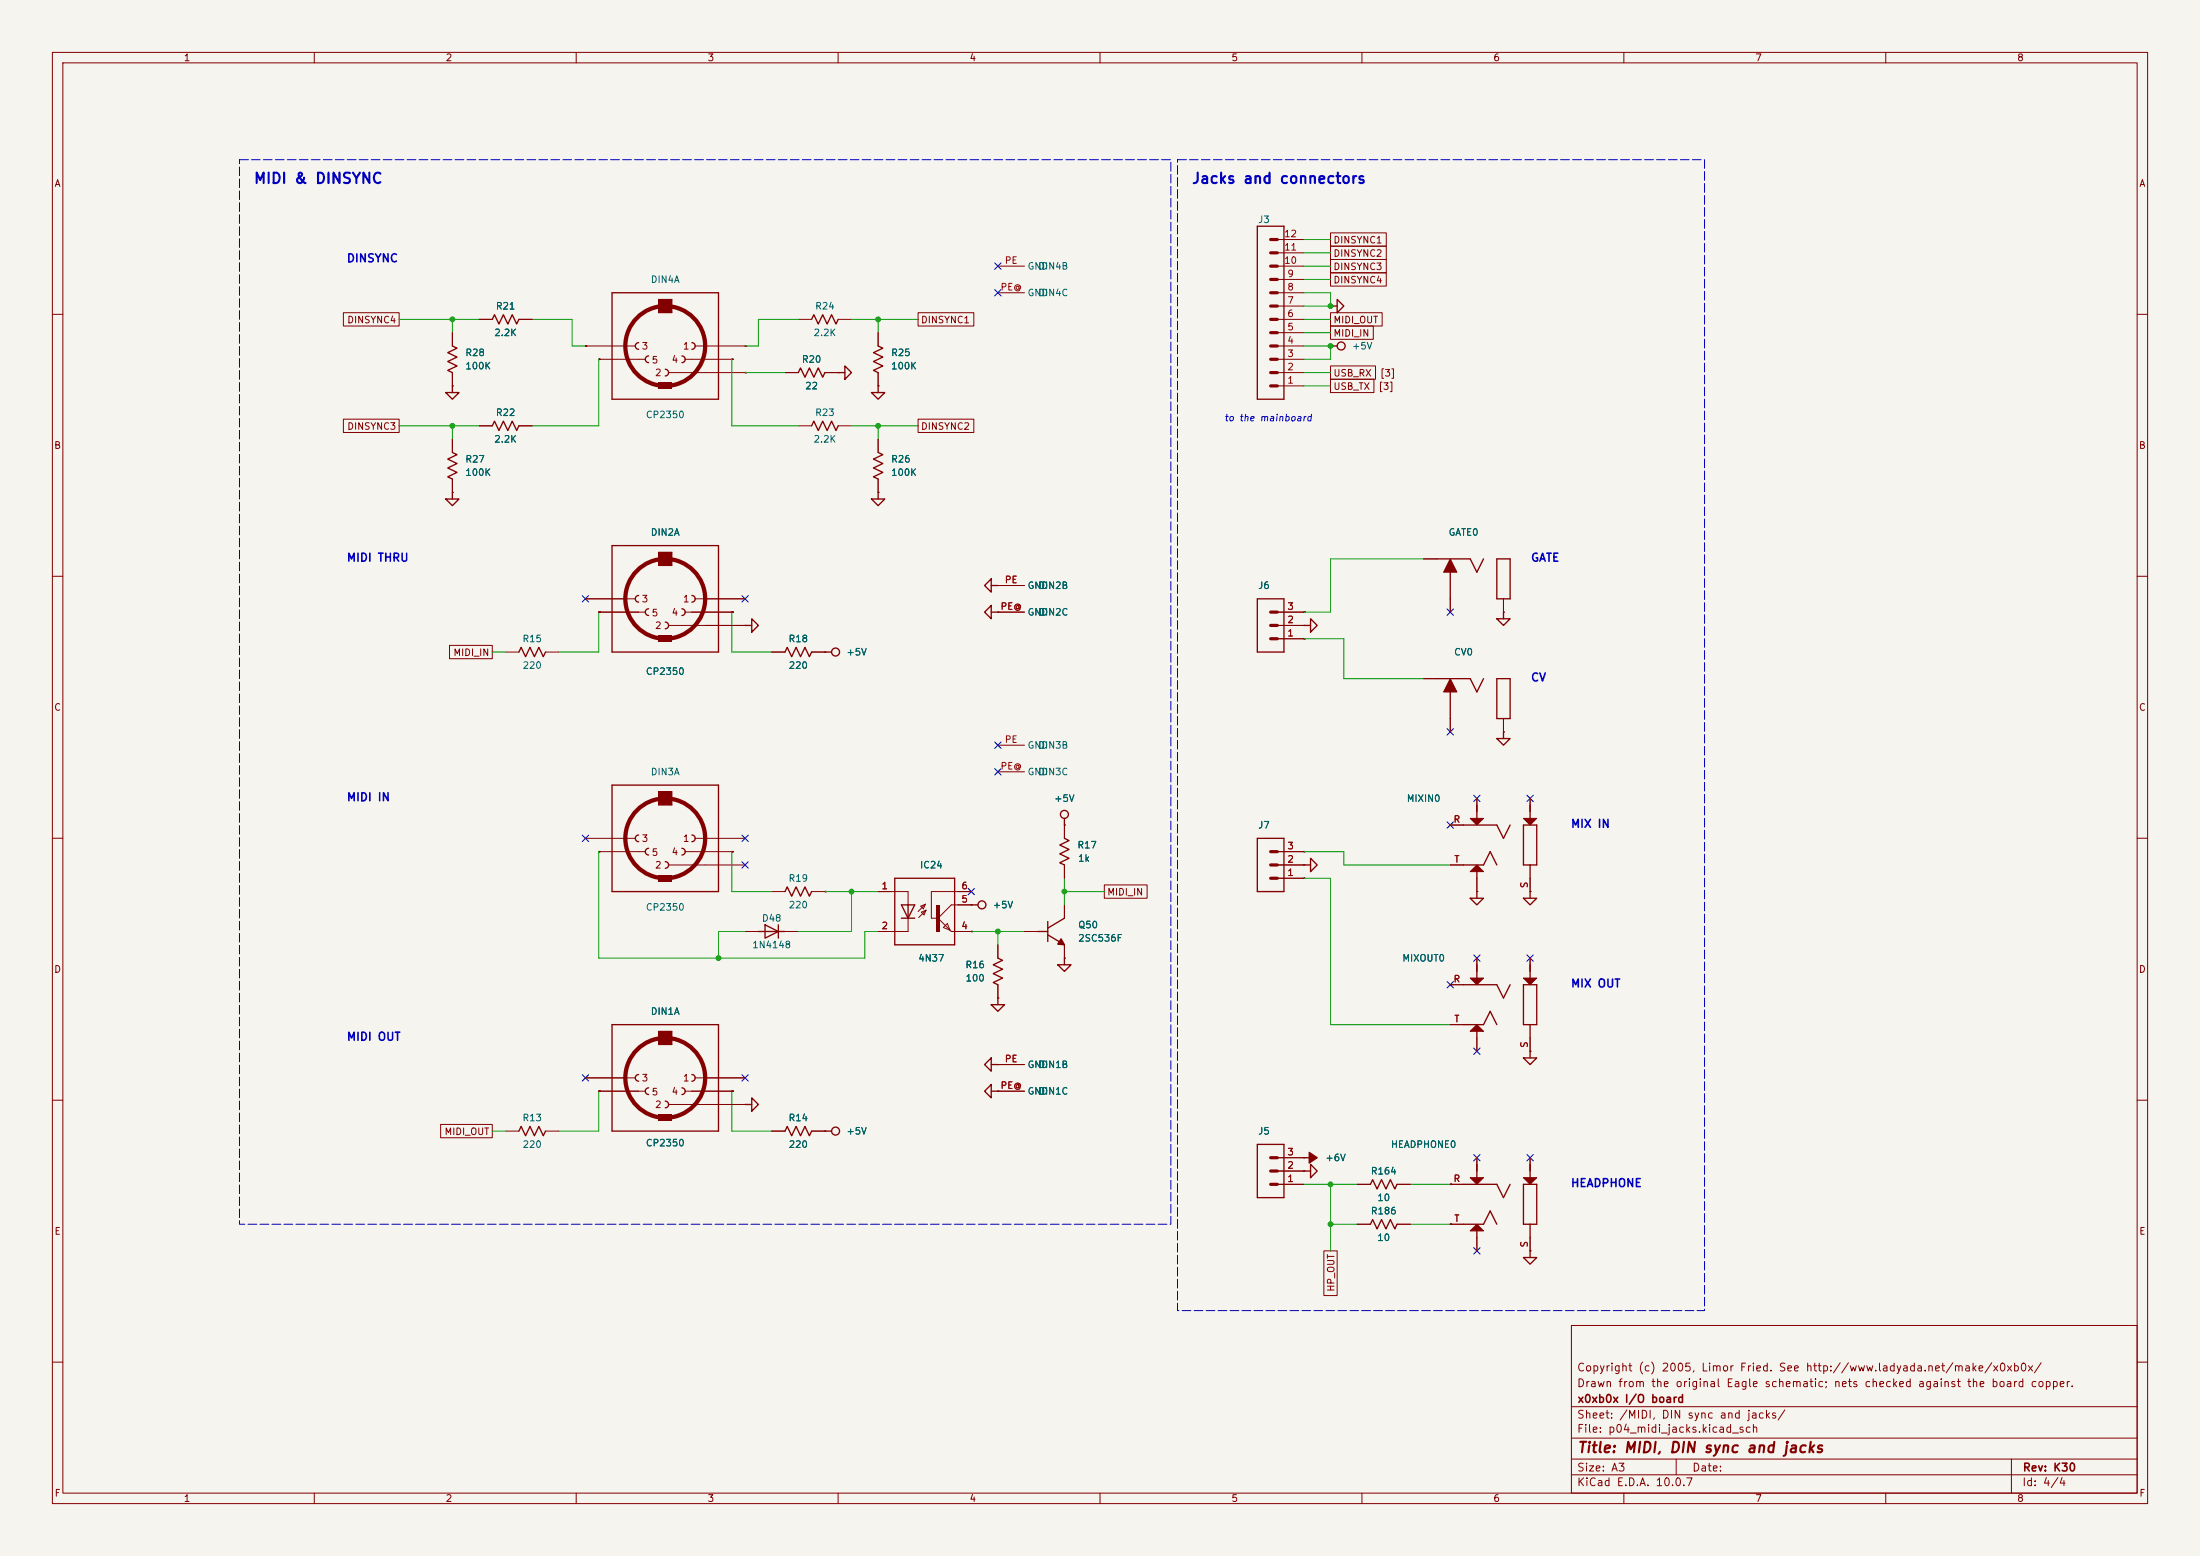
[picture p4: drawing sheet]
<svg xmlns="http://www.w3.org/2000/svg" width="420mm" height="297mm" viewBox="0 0 420 297" stroke-linecap="round" stroke-linejoin="round" font-family="sans-serif">
<path d="M0 0h420v297h-420z" fill="#f5f4ef" stroke="#f5f4ef" stroke-width=".19"/>
<g fill="none" stroke="#840000" stroke-width=".19">
<path d="M10 10h400v277h-400zM12 12h396v273h-396zM60 10v2M110 10v2M160 10v2M210 10v2M260 10v2M310 10v2M360 10v2M10 60h2M408 60h2M10 110h2"/>
<path d="M119.4 114.3h1.9M121.9 116.8h1.3M125.7 105.4h2.6M408 110h2M10 160h2M408 160h2M10 210h2M408 210h2M300 253h108v32h-108zM10 260h2M300 278.5h108M300 274.5h108"/>
<path d="M300 268.5h108M320 278.5v3M384 278.5v6.5M408 260h2M60 285v2M110 285v2M160 285v2M210 285v2M260 285v2M300 281.5h108M310 285v2M360 285v2"/>
</g>
<path d="M116.8 104.1v20.4h20.4M121.9 113.7a.63 .63 0 0 0-.6 .6 .63 .63 0 0 0 .6 .6M123.8 116.2a.64 .64 0 0 0-.6 .6 .64 .64 0 0 0 .6 .7" fill="none" stroke="#840000" stroke-width=".25"/>
<path d="M125.7 105.4h2.6v2.6h-2.6z" fill="#840000"/>
<path d="M125.7 105.4v2.6h2.6" fill="none" stroke="#840000" stroke-width=".19"/>
<path d="M125.7 121.3h2.6v1.3h-2.6z" fill="#840000"/>
<circle cx="127" cy="114.3" r="7.6" fill="none" stroke="#840000" stroke-width=".81"/>
<g fill="none" stroke="#840000" stroke-width=".25">
<path d="M85.1 74.9h2.5l-1.2 1.3zM86.4 66l.8 .5-1.7 .8 1.7 .9-1.7 .8 1.7 .9-1.7 .8 .9 .4M86.4 73.7v1.2M94 61l.4-.9 .8 1.7 .9-1.7 .8 1.7 .9-1.7 .8 1.7 .5-.8M116.8 104.1h20.4v20.4M127 118.7a.63 .63 0 0 1 .6 .7 .63 .63 0 0 1-.6 .6M130.2 116.2a.64 .64 0 0 1 .6 .6 .64 .64 0 0 1-.6 .7M132.1 113.7a.63 .63 0 0 1 .6 .6 .63 .63 0 0 1-.6 .6M240 114.3h5.1v10.2h-5.1zM248.9 119.4h1.3M250.2 118.1l1.3 1.3-1.3 1.3zM274.3 106.7h6.4l1.2 2.5 1.3-2.5"/>
<path d="M276.9 109.2v5.1M285.7 118.1h2.6l-1.3 1.3zM285.7 106.7h2.6v7.6h-2.6zM287 116.8v1.3M99.1 124.5l.4-.9 .8 1.7 .9-1.7 .8 1.7 .9-1.7 .8 1.7 .4-.8M274.3 129.5h6.4l1.2 2.6 1.3-2.6M276.9 132.1v5.1M285.7 129.5h2.6v7.7h-2.6zM287 139.7v1.3M203.2 156.2v1.3M279.4 157.5h6.3l1.3 2.5 1.3-2.5M281.9 153.7v2.5"/>
<path d="M285.7 141h2.6l-1.3 1.2zM290.8 157.5h2.6v7.6h-2.6zM292.1 153.7v2.5M172.1 172.7h2.5l-1.2 2.6zM172.1 175.3h2.5M173.4 172.7v2.6M182.2 167.6h-11.4v12.7h11.4M240 160h5.1v10.2h-5.1zM248.9 165.1h1.3M250.2 163.8l1.3 1.3-1.3 1.3zM279.4 165.1h3.8l1.3-2.5 1.2 2.5M280.7 171.5h2.5l-1.3 1.2z"/>
<path d="M281.9 166.4v1.2M281.9 170.2v1.3M290.8 171.5h2.6l-1.3 1.2zM292.1 165.1v2.5M292.1 170.2v1.3M201.9 184.2h2.6l-1.3 1.2zM203.2 182.9v1.3M240 218.4h5.1v10.2h-5.1zM290.8 201.9h2.6l-1.3 1.3zM292.1 200.7v1.2M248.9 223.5h1.3M248.9 221h1"/>
<path d="M250.2 222.2l1.3 1.3-1.3 1.3zM261.6 233.7l.4-.9 .9 1.8 .8-1.8 .9 1.8 .8-1.8 .9 1.8 .4-.9M261.6 226.1l.4-.9 .9 1.7 .8-1.7 .9 1.7 .8-1.7 .9 1.7 .4-.8M279.4 233.7h3.8l1.3-2.6 1.2 2.6M279.4 226.1h6.3l1.3 2.5 1.3-2.5M281.9 222.2v2.6M281.9 234.9v1.3M290.8 226.1h2.6v7.6h-2.6zM292.1 222.2v2.6M292.1 233.7v2.5M292.1 238.8v1.2M290.8 240h2.6l-1.3 1.3z"/>
<circle cx="203.2" cy="155.4" r=".76"/>
</g>
<g fill="none" stroke="#840000" stroke-width=".19">
<path d="M86.4 73.7h.1M86.4 63.5v2.5M86.4 71.1v2.6M91.4 61h2.6M99.1 61h2.5M111.8 114.3h7.6M114.3 116.8h7.6M127.6 119.4h14.6M128.3 105.4v2.6M130.8 116.8h8.9M132.7 114.3h9.5M243.8 119.4h5.1"/>
<path d="M243.8 116.8h5.1M248.9 119.4h.1M271.8 106.7h2.5M276.9 114.3v2.5M287 116.8h.1M287 114.3v2.5M96.5 124.5h2.6M104.1 124.5h2.6M243.8 121.9h5.1M271.8 129.5h2.5M276.9 137.2v2.5M287 139.7h.1"/>
<path d="M287 137.2v2.5M203.2 157.5h.1M276.9 157.5h2.5M281.9 152.4v2.5M292.1 152.4v2.5M170.2 170.2h3.2v2.5M173.4 175.3v2.5h-3.2M175.8 173l.9-.4-.4 .9zM175.9 174.1l.9-.4-.4 .9zM176.7 172.6l-1.4 1.4M176.8 173.7l-1.4 1.4M182.9 170.2h-5.1v5.1h1"/>
<path d="M243.8 165.1h5.1M243.8 167.6h5.1M243.8 162.6h5.1M248.9 165.1h.1M276.9 165.1h2.5M281.9 170.2h.1M281.9 167.6v2.6M292.1 170.2h.1M292.1 167.6v2.6M203.2 182.9h.1M292.1 200.7h.1M243.8 226.1h5.1"/>
<path d="M243.8 223.5h5.1M243.8 221h5.1M248.9 223.5h.1M248.9 221h.1M259.1 226.1h2.5M259.1 233.7h2.5M266.7 226.1h2.5M266.7 233.7h2.5M276.9 226.1h2.5M276.9 233.7h2.5M281.9 221v2.5M281.9 236.2v2.6"/>
<path d="M292.1 238.8h.1M292.1 221v2.5M292.1 236.2v2.6"/>
</g>
<g fill="#840000" stroke="#840000" stroke-width=".19">
<path d="M280.7 156.2h2.5l-1.3 1.3z"/>
<path d="M280.7 166.4l1.2-1.3 1.3 1.3z"/>
<path d="M290.8 156.2h2.6l-1.3 1.3z"/>
<path d="M276.9 106.7l1.2 2.5h-2.5z"/>
<path d="M276.9 129.5l1.2 2.6h-2.5z"/>
<path d="M280.7 224.8h2.5l-1.3 1.3z"/>
<path d="M280.7 234.9l1.2-1.2 1.3 1.2z"/>
<path d="M290.8 224.8h2.6l-1.3 1.3z"/>
</g>
<path d="M242.6 116.8h1.2M242.6 119.4h1.2M242.6 121.9h1.2M242.6 162.6h1.2M242.6 165.1h1.2M242.6 167.6h1.2M242.6 221h1.2M242.6 223.5h1.2M242.6 226.1h1.2" fill="none" stroke="#840000" stroke-width=".61"/>
<path d="M249.9 220l1.6 1-1.6 1z" fill="#840000" stroke="#840000" stroke-width=".25"/>
<path d="M178.7 172.7h.8v5.1h-.8z" fill="#840000"/>
<g fill="none" stroke="#840000" stroke-width=".19">
<path d="M190.5 55.9h5.1M190.5 50.8h5.1M254 58.4h.1M254 66h.1M125.7 151.1h2.6M190.5 142.2h5.1M190.5 147.3h5.1M119.4 160h1.9M121.9 162.6h1.3M142.2 177.8h2.6M147.3 170.2h2.6M149.9 177.8h2.5"/>
<path d="M154.9 170.2h2.6M167.6 177.8h2.6M167.6 170.2h2.6M180.1 177l.7-.7 .6 1.2zM182.9 170.2h2.5M185.4 172.7h-3.8l-2.5 2.6 2.5 2.5h3.8M276.9 188h2.5M276.9 195.6h2.5M281.9 182.9v2.5M281.9 198.1v2.6M292.1 182.9v2.5M292.1 198.1v2.6"/>
<path d="M142.2 210.8h.1M157.5 215.9h.1"/>
</g>
<g fill="none" stroke="#840000" stroke-width=".25">
<path d="M254 58.4h1.3M255.3 57.2l1.2 1.2-1.2 1.3zM254 66h1.3M116.8 149.9v20.3h20.4M121.9 159.4a.63 .63 0 0 0-.6 .6 .63 .63 0 0 0 .6 .7M123.8 161.9a.64 .64 0 0 0-.6 .7 .64 .64 0 0 0 .6 .6M144.8 177.8h5.1M146 176.5l2.6 1.3-2.6 1.3zM148.6 176.5v2.6M149.9 170.2l.4-.9 .8 1.8 .9-1.8 .8 1.8 .9-1.8 .8 1.8 .4-.9M182.2 167.6v12.7M279.4 195.6h3.8l1.3-2.6 1.2 2.6"/>
<path d="M279.4 188h6.3l1.3 2.5 1.3-2.5M281.9 184.2v2.5M281.9 196.9v1.2M290.8 188h2.6v7.6h-2.6zM292.1 184.2v2.5M292.1 195.6v2.5M142.2 210.8h1.3M143.5 209.6l1.3 1.2-1.3 1.3zM157.5 215.9h1.2"/>
<circle cx="256" cy="66" r=".76"/>
<circle cx="159.5" cy="215.9" r=".76"/>
</g>
<g fill="#840000" stroke="#840000" stroke-width=".19">
<path d="M280.7 186.7h2.5l-1.3 1.3z"/>
<path d="M280.7 196.9l1.2-1.3 1.3 1.3z"/>
<path d="M290.8 186.7h2.6l-1.3 1.3z"/>
</g>
<path d="M125.7 151.1h2.6v2.6h-2.6z" fill="#840000"/>
<path d="M125.7 151.1v2.6h2.6" fill="none" stroke="#840000" stroke-width=".19"/>
<path d="M125.7 167h2.6v1.3h-2.6z" fill="#840000"/>
<circle cx="127" cy="160" r="7.6" fill="none" stroke="#840000" stroke-width=".81"/>
<g fill="none" stroke="#840000" stroke-width=".25">
<path d="M240 43.2h5.1v33h-5.1zM85.1 95.3h2.5l-1.2 1.2zM86.4 86.4l.8 .4-1.7 .8 1.7 .9-1.7 .8 1.7 .9-1.7 .8 .9 .4M86.4 94v1.3M116.8 149.9h20.4v20.3M132.1 159.4a.63 .63 0 0 1 .6 .6 .63 .63 0 0 1-.6 .7M127 164.5a.63 .63 0 0 1 .6 .6 .63 .63 0 0 1-.6 .6M130.2 161.9a.64 .64 0 0 1 .6 .7 .64 .64 0 0 1-.6 .6M185.4 172.7h1.3M198.1 177.8h1.9M200 175.9v3.8M200 178.4l3.2 1.9"/>
<path d="M203.2 160l.9 .4-1.8 .9 1.8 .8-1.8 .9 1.8 .8-1.8 .9 .9 .4M203.2 175.3l-3.2 1.9M116.8 195.6v20.3h20.4M189.2 191.8h2.6l-1.3 1.2zM190.5 182.9l.9 .4-1.8 .9 1.8 .8-1.8 .8 1.8 .9-1.8 .8 .9 .5M190.5 190.5v1.3M99.1 215.9l.4-.9 .8 1.8 .9-1.8 .8 1.8 .9-1.8 .8 1.8 .4-.9M121.9 205.1a.63 .63 0 0 0-.6 .6 .63 .63 0 0 0 .6 .7M123.8 207.6a.64 .64 0 0 0-.6 .7 .64 .64 0 0 0 .6 .6M149.9 215.9l.4-.9 .8 1.8 .9-1.8 .8 1.8 .9-1.8 .8 1.8 .4-.9M189.2 207v2.6l-1.2-1.3zM189.2 201.9v2.6l-1.2-1.3z"/>
<path d="M189.2 208.3h1.3M189.2 203.2h1.3"/>
<circle cx="187.5" cy="172.7" r=".76"/>
</g>
<g fill="none" stroke="#840000" stroke-width=".19">
<path d="M243.8 58.4h5.1M243.8 55.9h5.1M243.8 53.3h5.1M243.8 50.8h5.1M243.8 48.3h5.1M243.8 45.7h5.1M243.8 73.7h5.1M243.8 71.1h5.1M243.8 68.6h5.1M243.8 66h5.1M243.8 63.5h5.1M243.8 61h5.1"/>
<path d="M86.4 94h.1M86.4 83.8v2.6M86.4 91.4v2.6M190.5 111.8h5.1M190.5 116.8h5.1M128.3 151.1v2.6M203.2 157.5v2.5M111.8 160h7.6M114.3 162.6h7.6M127.6 165.1h14.6M130.8 162.6h8.9M132.7 160h9.5"/>
<path d="M185.4 172.7h.1M195.6 177.8h2.5M203.2 165.1v2.5M203.2 172.7v2.6M125.7 196.9h2.6M190.5 190.5h.1M190.5 180.3v2.6M190.5 188v2.5M203.2 180.3v2.6M96.5 215.9h2.6M104.1 215.9h2.6M119.4 205.7h1.9"/>
<path d="M121.9 208.3h1.3M147.3 215.9h2.6M154.9 215.9h2.6M190.5 208.3h.1M190.5 203.2h.1M190.5 208.3h5.1M190.5 203.2h5.1"/>
</g>
<path d="M202.6 179.2l.6 1.1-1.3-.1z" fill="#840000" stroke="#840000" stroke-width=".25"/>
<path d="M242.6 45.7h1.2M242.6 48.3h1.2M242.6 50.8h1.2M242.6 53.3h1.2M242.6 55.9h1.2M242.6 58.4h1.2M242.6 61h1.2M242.6 63.5h1.2M242.6 66h1.2M242.6 68.6h1.2M242.6 71.1h1.2M242.6 73.7h1.2" fill="none" stroke="#840000" stroke-width=".61"/>
<path d="M125.7 196.9h2.6v2.5h-2.6z" fill="#840000"/>
<path d="M125.7 196.9v2.5h2.6" fill="none" stroke="#840000" stroke-width=".19"/>
<path d="M125.7 212.7h2.6v1.3h-2.6z" fill="#840000"/>
<circle cx="127" cy="205.7" r="7.6" fill="none" stroke="#840000" stroke-width=".81"/>
<g fill="none" stroke="#840000" stroke-width=".25">
<path d="M116.8 55.9v20.3h20.4M121.9 65.4a.63 .63 0 0 0-.6 .6 .63 .63 0 0 0 .6 .7M123.8 67.9a.64 .64 0 0 0-.6 .7 .64 .64 0 0 0 .6 .6M152.4 71.1l.4-.9 .9 1.8 .8-1.8 .9 1.8 .8-1.8 .9 1.8 .4-.9M166.4 74.9h2.5l-1.3 1.3zM167.6 66l.9 .5-1.7 .8 1.7 .9-1.7 .8 1.7 .9-1.7 .8 .8 .4M167.6 73.7v1.2M94 81.3l.4-.9 .8 1.8 .9-1.8 .8 1.8 .9-1.8 .8 1.8 .5-.9M166.4 95.3h2.5l-1.3 1.2zM167.6 86.4l.9 .4-1.7 .8 1.7 .9-1.7 .8 1.7 .9-1.7 .8 .8 .4M167.6 94v1.3M189.2 115.6v2.5l-1.2-1.3z"/>
<path d="M189.2 110.5v2.5l-1.2-1.2zM189.2 116.8h1.3M189.2 111.8h1.3M116.8 195.6h20.4v20.3M127 210.2a.63 .63 0 0 1 .6 .6 .63 .63 0 0 1-.6 .7M130.2 207.6a.64 .64 0 0 1 .6 .7 .64 .64 0 0 1-.6 .6M132.1 205.1a.63 .63 0 0 1 .6 .6 .63 .63 0 0 1-.6 .7"/>
</g>
<g fill="none" stroke="#840000" stroke-width=".19">
<path d="M125.7 57.2h2.6M119.4 66h1.9M121.9 68.6h1.3M149.9 71.1h2.5M157.5 71.1h2.5M167.6 73.7h.1M167.6 63.5v2.5M167.6 71.1v2.6M91.4 81.3h2.6M99.1 81.3h2.5M167.6 94h.1M167.6 83.8v2.6"/>
<path d="M167.6 91.4v2.6M190.5 116.8h.1M190.5 111.8h.1M128.3 196.9v2.5M111.8 205.7h7.6M114.3 208.3h7.6M127.6 210.8h14.6M130.8 208.3h8.9M132.7 205.7h9.5"/>
</g>
<path d="M125.7 57.2h2.6v2.5h-2.6z" fill="#840000"/>
<path d="M125.7 57.2v2.5h2.6" fill="none" stroke="#840000" stroke-width=".19"/>
<path d="M125.7 73h2.6v1.3h-2.6z" fill="#840000"/>
<circle cx="127" cy="66" r="7.6" fill="none" stroke="#840000" stroke-width=".81"/>
<g fill="none" stroke="#840000" stroke-width=".25">
<path d="M116.8 55.9h20.4v20.3M127 70.5a.63 .63 0 0 1 .6 .6 .63 .63 0 0 1-.6 .7M130.2 67.9a.64 .64 0 0 1 .6 .7 .64 .64 0 0 1-.6 .6M132.1 65.4a.63 .63 0 0 1 .6 .6 .63 .63 0 0 1-.6 .7M154.9 61l.5-.9 .8 1.7 .9-1.7 .8 1.7 .8-1.7 .9 1.7 .4-.8M160 71.1h1.3M161.3 69.9l1.3 1.2-1.3 1.3zM154.9 81.3l.5-.9 .8 1.8 .9-1.8 .8 1.8 .8-1.8 .9 1.8 .4-.9M142.2 119.4h1.3M143.5 118.1l1.3 1.3-1.3 1.3zM149.9 124.5l.4-.9 .8 1.7 .9-1.7 .8 1.7 .9-1.7 .8 1.7 .4-.8M157.5 124.5h1.2"/>
<circle cx="159.5" cy="124.5" r=".76"/>
</g>
<g fill="none" stroke="#840000" stroke-width=".19">
<path d="M65.6 59.7h10.6v2.5h-10.6zM128.3 57.2v2.5M175.3 59.7h10.6v2.5h-10.6zM254 52.1h10.6v2.5h-10.6zM254 59.7h9.9v2.5h-9.9zM254 49.5h10.6v2.6h-10.6zM254 47h10.6v2.5h-10.6zM254 44.4h10.6v2.6h-10.6zM86.4 73.7h.1M86.4 63.5v2.5M86.4 71.1v2.6M91.4 61h2.6"/>
<path d="M99.1 61h2.5M111.8 66l.2 .1zM111.8 66h7.6M114.3 68.5l.2 .1zM114.3 68.6h7.6M127.6 71.1h14.6M130.8 68.6h8.9M132.7 66h9.5M139.7 68.5l.2 .1zM142.2 71.1l.3 .1zM142.2 66l.3 .1zM149.9 71.1h2.5"/>
<path d="M152.4 61h2.5M157.5 71.1h2.5M160 71.1h.1M160 61h2.6M167.6 73.7h.1M167.6 63.5v2.5M167.6 71.1v2.6M254 72.4h8.3v2.5h-8.3zM254 62.2h8.2v2.6h-8.2zM254 69.8h8.6v2.6h-8.6zM65.6 80h10.6v2.6h-10.6zM86.4 94h.1"/>
<path d="M86.4 83.8v2.6M86.4 91.4v2.6M91.4 81.3h2.6M99.1 81.3h2.5M152.4 81.3h2.5M160 81.3h2.6M167.6 94h.1M167.6 83.8v2.6M167.6 91.4v2.6M175.3 80h10.6v2.6h-10.6zM111.8 114.3h7.6M114.3 116.8l.3 .1z"/>
<path d="M114.3 116.8h7.6M132.1 116.8h7.6M134.6 114.3h7.6M134.6 119.4h7.6M139.7 116.8l.3 .1zM142.2 119.4h.1M190.5 111.8h.1M190.5 116.8h.1M190.5 116.8h5.1M190.5 111.8h5.1M243.8 119.4h5.1M243.8 116.8h5.1"/>
<path d="M248.9 116.8l.3 .1zM248.9 119.4h.1M271.8 106.7h2.5M276.9 114.3v2.5M287 116.8h.1M287 114.3v2.5M85.8 123.2h8.2v2.5h-8.2zM147.3 124.5h2.6M154.9 124.5h2.6M157.5 124.5h.1M243.8 121.9h5.1M248.9 121.9l.3 .1z"/>
<path d="M271.8 129.5h2.5M276.9 137.2v2.5M287 139.7h.1M287 137.2v2.5M203.2 157.5h.1M203.2 157.5v2.5M276.9 157.5h2.5M281.9 152.4v2.5M292.1 152.4v2.5M114.3 162.5l.2 .1zM139.7 162.5l.3 .1zM157.5 170.1l.2 .1z"/>
<path d="M167.6 170.2h2.6M167.6 177.8h2.6M182.9 170.2h2.5M182.9 177.8h2.5M182.9 172.7h2.5M185.4 177.7l.3 .2zM185.4 172.7h.1M195.6 177.8h2.5M203.2 165.1v2.5M203.2 172.7v2.6M210.8 168.9h8.2v2.6h-8.2zM243.8 167.6h5.1"/>
<path d="M243.8 165.1h5.1M243.8 162.6h5.1M248.9 162.5l.2 .1zM248.9 167.6l.2 .1zM248.9 165.1h.1M276.9 165.1h2.5M281.9 170.2h.1M281.9 167.6v2.6M292.1 170.2h.1M292.1 167.6v2.6M190.5 190.5h.1M190.5 180.3v2.6"/>
<path d="M190.5 188v2.5M203.2 182.9h.1M203.2 180.3v2.6M276.9 188h2.5M276.9 195.6h2.5M281.9 182.9v2.5M281.9 198.1v2.6M292.1 182.9v2.5M292.1 198.1v2.6M84.1 214.6h9.9v2.6h-9.9zM111.8 205.7h7.6M114.3 208.2l.3 .1z"/>
<path d="M114.3 208.3h7.6M132.1 208.3h7.6M134.6 205.7h7.6M134.6 210.8h7.6M139.7 208.2l.3 .1zM142.2 210.8h.1M147.3 215.9h2.6M154.9 215.9h2.6M157.5 215.9h.1M190.5 208.3h.1M190.5 203.2h.1M190.5 208.3h5.1"/>
<path d="M190.5 203.2h5.1M292.1 200.7h.1M243.8 226.1h5.1M243.8 223.5h5.1M243.8 221h5.1M248.9 221h.1M248.9 223.5h.1M252.7 238.8h2.6v8.5h-2.6zM259.1 226.1h2.5M259.1 233.7h2.5M266.7 226.1h2.5M266.7 233.7h2.5"/>
<path d="M276.9 233.6l.2 .1zM276.9 226l.2 .1zM276.9 226.1h2.5M276.9 233.7h2.5M281.9 221v2.5M281.9 236.2v2.6M292.1 238.8h.1M292.1 221v2.5M292.1 236.2v2.6"/>
</g>
<g fill="none" stroke="#009600" stroke-width=".19">
<path d="M248.9 55.9h5.1v2.5h-5.1M248.9 45.7h5.1M248.9 53.3h5.1M248.9 50.8h5.1M248.9 48.3h5.1M76.2 61h15.2M86.4 61v2.5M101.6 61h7.6v5h2.6M114.3 68.6v12.7h-12.7M139.7 68.6v12.7h12.7M142.2 71.1h7.7M152.4 61h-7.6v5h-2.6"/>
<path d="M162.6 61h12.7M167.6 61v2.5M248.9 61h5.1M248.9 63.5h5.1M248.9 71.1h5.1M248.9 66h5.1v2.6h-5.1M248.9 73.7h5.1M76.2 81.3h15.2M86.4 81.3v2.5M162.6 81.3h12.7M167.6 81.3v2.5M114.3 116.8v7.7h-7.6"/>
<path d="M139.7 116.8v7.7h7.6M271.8 106.7h-17.8v10.1h-5.1M94 124.5h2.5M248.9 121.9h7.6v7.6h15.3M114.3 162.6v20.3h50.8v-5.1h2.5M139.7 162.6v7.6h7.6M142.2 177.8h-5v5.1M157.5 170.2h10.1M162.6 170.2v7.6h-10.2M185.4 177.8h10.2M190.5 177.8v2.5M203.2 167.6v5.1"/>
<path d="M203.2 170.2h7.6M248.9 162.6h7.6v2.5h20.4M248.9 167.6h5.1v28h22.9M94 215.9h2.5M114.3 208.3v7.6h-7.6M139.7 208.3v7.6h7.6M248.9 226.1h10.2M254 226.1v12.7M254 233.7h5.1M269.2 226.1h7.7M269.2 233.7h7.7"/>
</g>
<g fill="none" stroke="#000084" stroke-width=".19">
<path d="M189.9 55.3l1.2 1.2M189.9 50.2l1.2 1.2M191.1 55.3l-1.2 1.2M191.1 50.2l-1.2 1.2M111.2 113.7l1.2 1.2M112.4 113.7l-1.2 1.2M141.6 113.7l1.2 1.2M142.8 113.7l-1.2 1.2M276.3 116.2l1.2 1.2M277.5 116.2l-1.2 1.2M276.3 139.1l1.2 1.2M277.5 139.1l-1.2 1.2"/>
<path d="M111.2 159.4l1.2 1.2M112.4 159.4l-1.2 1.2M141.6 159.4l1.2 1.2M142.8 159.4l-1.2 1.2M189.9 146.7l1.2 1.2M189.9 141.6l1.2 1.2M191.1 146.7l-1.2 1.2M191.1 141.6l-1.2 1.2M276.3 156.9l1.2 1.2M277.5 156.9l-1.2 1.2M281.3 151.8l1.2 1.2M282.5 151.8l-1.2 1.2"/>
<path d="M291.5 151.8l1.2 1.2M292.7 151.8l-1.2 1.2M141.6 164.5l1.2 1.2M142.8 164.5l-1.2 1.2M184.8 169.6l1.2 1.2M186 169.6l-1.2 1.2M276.3 187.4l1.2 1.2M277.5 187.4l-1.2 1.2M281.3 182.3l1.2 1.2M282.5 182.3l-1.2 1.2M291.5 182.3l1.2 1.2M292.7 182.3l-1.2 1.2"/>
<path d="M111.2 205.1l1.2 1.2M112.4 205.1l-1.2 1.2M141.6 205.1l1.2 1.2M142.8 205.1l-1.2 1.2M281.3 200.1l1.2 1.2M282.5 200.1l-1.2 1.2M281.3 220.4l1.2 1.2M281.3 238.2l1.2 1.2M282.5 220.4l-1.2 1.2M282.5 238.2l-1.2 1.2M291.5 220.4l1.2 1.2M292.7 220.4l-1.2 1.2"/>
</g>
<path d="M45.7 30.5h177.8v203.2h-177.8zM224.8 30.5h100.6v219.7h-100.6z" fill="none" stroke="#0000c2" stroke-width=".19" stroke-dasharray="1.7 .6"/>
<g fill="#009600" stroke="#009600" stroke-width=".19">
<circle cx="86.4" cy="81.3" r=".46"/>
<circle cx="86.4" cy="61" r=".46"/>
<circle cx="190.5" cy="177.8" r=".46"/>
<circle cx="162.6" cy="170.2" r=".46"/>
<circle cx="167.6" cy="81.3" r=".46"/>
<circle cx="167.6" cy="61" r=".46"/>
<circle cx="137.2" cy="182.9" r=".46"/>
<circle cx="254" cy="58.4" r=".46"/>
<circle cx="254" cy="66" r=".46"/>
<circle cx="203.2" cy="170.2" r=".46"/>
<circle cx="254" cy="233.7" r=".46"/>
<circle cx="254" cy="226.1" r=".46"/>
</g>
<g font-size="2" fill="#0000c2">
<text x="48.3" y="35.5">MIDI &amp; DINSYNC</text>
<text x="227.4" y="35.5">Jacks and connectors</text>
</g>
<text font-size="2" fill="#840000" x="301" y="277.8">Title: MIDI, DIN sync and jacks</text>
<g font-size="1.5" fill="#0000c2">
<text x="66.1" y="50.4">DINSYNC</text>
<text x="66.1" y="107.6">MIDI THRU</text>
<text x="292.1" y="107.6">GATE</text>
<text x="292.1" y="130.4">CV</text>
<text x="66.1" y="153.3">MIDI IN</text>
<text x="299.8" y="158.4">MIX IN</text>
<text x="299.8" y="188.9">MIX OUT</text>
<text x="66.1" y="199">MIDI OUT</text>
<text x="299.8" y="227">HEADPHONE</text>
</g>
<g font-size="1.5" fill="#840000">
<text x="300.9" y="262.1">Copyright (c) 2005, Limor Fried. See http://www.ladyada.net/make/x0xb0x/</text>
<text x="300.9" y="265.1">Drawn from the original Eagle schematic; nets checked against the board copper.</text>
<text x="301" y="268.1">x0xb0x I/O board</text>
<text x="300.9" y="273.8">File: p04_midi_jacks.kicad_sch</text>
<text x="300.9" y="271.1">Sheet: /MIDI, DIN sync and jacks/</text>
<text x="300.9" y="281.2">Size: A3</text>
<text x="322.9" y="281.2">Date:</text>
<text x="386" y="281.2">Rev: K30</text>
<text x="300.9" y="284">KiCad E.D.A. 10.0.7</text>
<text x="385.9" y="284">Id: 4/4</text>
</g>
<g font-size="1.3" fill="#840000">
<text x="35" y="12">1</text>
<text x="85" y="12">2</text>
<text x="135" y="12">3</text>
<text x="185" y="12">4</text>
<text x="235" y="12">5</text>
<text x="285" y="12">6</text>
<text x="335" y="12">7</text>
<text x="385" y="12">8</text>
<text x="10.3" y="36">A</text>
<text x="408.3" y="36">A</text>
<text x="254.4" y="46.8">DINSYNC1</text>
<text x="254.4" y="51.9">DINSYNC3</text>
<text x="254.4" y="49.3">DINSYNC2</text>
<text x="254.4" y="54.4">DINSYNC4</text>
<text x="66.2" y="62">DINSYNC4</text>
<text x="175.7" y="62">DINSYNC1</text>
<text x="254.4" y="64.6">MIDI_IN</text>
<text x="254.4" y="62">MIDI_OUT</text>
<text x="122.4" y="67">3</text>
<text x="124.3" y="69.7">5</text>
<text x="128.1" y="69.6">4</text>
<text x="130.3" y="67">1</text>
<text x="124.9" y="72.1">2</text>
<text x="254.4" y="74.7">USB_TX</text>
<text x="254.4" y="72.2">USB_RX</text>
<text x="263" y="74.7">[3]</text>
<text x="263.3" y="72.2">[3]</text>
<text x="66.2" y="82.3">DINSYNC3</text>
<text x="175.7" y="82.3">DINSYNC2</text>
<text x="10.2" y="86">B</text>
<text x="408.2" y="86">B</text>
<text x="122.4" y="115.3">3</text>
<text x="124.3" y="117.9">5</text>
<text x="128.1" y="117.8">4</text>
<text x="130.3" y="115.3">1</text>
<text x="86.4" y="125.5">MIDI_IN</text>
<text x="124.9" y="120.4">2</text>
<text x="10.2" y="136">C</text>
<text x="408.2" y="136">C</text>
<text x="122.4" y="161">3</text>
<text x="130.3" y="161">1</text>
<text x="124.3" y="163.7">5</text>
<text x="124.9" y="166.1">2</text>
<text x="128.1" y="163.5">4</text>
<text x="211.3" y="171.2">MIDI_IN</text>
<text x="10.2" y="186">D</text>
<text x="408.2" y="186">D</text>
<text x="122.4" y="206.7">3</text>
<text x="124.3" y="209.4">5</text>
<text x="128.1" y="209.3">4</text>
<text x="130.3" y="206.7">1</text>
<text x="124.9" y="211.8">2</text>
<text x="84.7" y="217">MIDI_OUT</text>
<text x="10.3" y="236">E</text>
<text x="408.3" y="236">E</text>
<text x="255.1" y="246.7" transform="rotate(-90 255.1 246.7)">HP_OUT</text>
<text x="10.3" y="286">F</text>
<text x="35" y="287">1</text>
<text x="85" y="287">2</text>
<text x="135" y="287">3</text>
<text x="185" y="287">4</text>
<text x="235" y="287">5</text>
<text x="285" y="287">6</text>
<text x="335" y="287">7</text>
<text x="385" y="287">8</text>
<text x="408.3" y="286">F</text>
</g>
<g font-size="1.3" fill="#006464">
<text x="240.1" y="42.9">J3</text>
<text x="196.1" y="51.8">GND</text>
<text x="198.1" y="51.8">DIN4B</text>
<text x="94.5" y="59.4">R21</text>
<text x="124.1" y="54.3">DIN4A</text>
<text x="155.5" y="59.4">R24</text>
<text x="196.1" y="56.8">GND</text>
<text x="198.1" y="56.8">DIN4C</text>
<text x="94.2" y="64.5">2.2K</text>
<text x="155.2" y="64.5">2.2K</text>
<text x="88.7" y="70.8">100K</text>
<text x="88.7" y="68.3">R28</text>
<text x="153" y="69.5">R20</text>
<text x="170" y="70.8">100K</text>
<text x="170" y="68.3">R25</text>
<text x="258" y="67">+5V</text>
<text x="153.6" y="74.6">22</text>
<text x="94.5" y="79.7">R22</text>
<text x="123.2" y="80.1">CP2350</text>
<text x="155.5" y="79.7">R23</text>
<text x="88.7" y="88.6">R27</text>
<text x="94.2" y="84.8">2.2K</text>
<text x="155.2" y="84.8">2.2K</text>
<text x="170" y="88.6">R26</text>
<text x="88.7" y="91.1">100K</text>
<text x="170" y="91.1">100K</text>
<text x="124.1" y="102.6">DIN2A</text>
<text x="276.4" y="102.6">GATE0</text>
<text x="196.1" y="112.7">GND</text>
<text x="198.1" y="112.7">DIN2B</text>
<text x="240.1" y="112.7">J6</text>
<text x="196.1" y="117.8">GND</text>
<text x="198.1" y="117.8">DIN2C</text>
<text x="99.6" y="122.9">R15</text>
<text x="150.4" y="122.9">R18</text>
<text x="161.5" y="125.4">+5V</text>
<text x="277.5" y="125.4">CV0</text>
<text x="99.7" y="128">220</text>
<text x="123.2" y="129.1">CP2350</text>
<text x="150.5" y="128">220</text>
<text x="196.1" y="143.2">GND</text>
<text x="198.1" y="143.2">DIN3B</text>
<text x="124.1" y="148.3">DIN3A</text>
<text x="196.1" y="148.3">GND</text>
<text x="198.1" y="148.3">DIN3C</text>
<text x="201.1" y="153.4">+5V</text>
<text x="268.4" y="153.4">MIXIN0</text>
<text x="240.1" y="158.4">J7</text>
<text x="175.5" y="166.1">IC24</text>
<text x="205.6" y="162.3">R17</text>
<text x="205.7" y="164.8">1k</text>
<text x="150.4" y="168.6">R19</text>
<text x="150.5" y="173.7">220</text>
<text x="189.4" y="173.7">+5V</text>
<text x="123.2" y="174.1">CP2350</text>
<text x="145.3" y="176.2">D48</text>
<text x="205.7" y="177.5">Q50</text>
<text x="143.5" y="181.3">1N4148</text>
<text x="175.2" y="183.8">4N37</text>
<text x="184.2" y="185.1">R16</text>
<text x="205.7" y="180">2SC536F</text>
<text x="267.6" y="183.8">MIXOUT0</text>
<text x="184.2" y="187.7">100</text>
<text x="124.1" y="194">DIN1A</text>
<text x="196.1" y="209.2">GND</text>
<text x="196.1" y="204.2">GND</text>
<text x="198.1" y="209.2">DIN1C</text>
<text x="198.1" y="204.2">DIN1B</text>
<text x="99.6" y="214.3">R13</text>
<text x="150.4" y="214.3">R14</text>
<text x="99.7" y="219.4">220</text>
<text x="123.2" y="219.1">CP2350</text>
<text x="150.5" y="219.4">220</text>
<text x="161.5" y="216.9">+5V</text>
<text x="240.1" y="216.9">J5</text>
<text x="252.9" y="221.9">+6V</text>
<text x="265.4" y="219.4">HEADPHONE0</text>
<text x="261.6" y="224.5">R164</text>
<text x="261.6" y="232.1">R186</text>
<text x="262.8" y="229.6">10</text>
<text x="262.8" y="237.2">10</text>
</g>
<g font-size="1.3" fill="#a90000">
<text x="245" y="45.6">12</text>
<text x="191.7" y="50.7">PE</text>
<text x="245" y="50.7">10</text>
<text x="245" y="48.1">11</text>
<text x="245.6" y="53.2">9</text>
<text x="190.9" y="55.7">PE@</text>
<text x="245.6" y="58.3">7</text>
<text x="245.6" y="55.7">8</text>
<text x="245.6" y="65.9">4</text>
<text x="245.6" y="63.4">5</text>
<text x="245.6" y="60.8">6</text>
<text x="245.6" y="71">2</text>
<text x="245.6" y="68.4">3</text>
<text x="245.6" y="73.5">1</text>
<text x="191.7" y="111.6">PE</text>
<text x="190.9" y="116.7">PE@</text>
<text x="245.6" y="119.2">2</text>
<text x="245.6" y="116.7">3</text>
<text x="245.6" y="121.8">1</text>
<text x="191.7" y="142.1">PE</text>
<text x="190.9" y="147.2">PE@</text>
<text x="277.4" y="157.3">R</text>
<text x="245.6" y="167.5">1</text>
<text x="245.6" y="165">2</text>
<text x="245.6" y="162.4">3</text>
<text x="277.5" y="165">T</text>
<text x="168.2" y="170">1</text>
<text x="183.4" y="172.6">5</text>
<text x="183.4" y="170">6</text>
<text x="292" y="169.6" transform="rotate(-90 292 169.6)">S</text>
<text x="168.2" y="177.7">2</text>
<text x="183.4" y="177.7">4</text>
<text x="277.4" y="187.8">R</text>
<text x="277.5" y="195.4">T</text>
<text x="191.7" y="203.1">PE</text>
<text x="292" y="200.1" transform="rotate(-90 292 200.1)">S</text>
<text x="190.9" y="208.1">PE@</text>
<text x="245.6" y="220.8">3</text>
<text x="245.6" y="225.9">1</text>
<text x="245.6" y="223.4">2</text>
<text x="277.4" y="225.9">R</text>
<text x="277.5" y="233.5">T</text>
<text x="292" y="238.2" transform="rotate(-90 292 238.2)">S</text>
</g>
<text font-size="1.3" fill="#0000c2" x="233.6" y="80.7">to the mainboard</text>
</svg>
